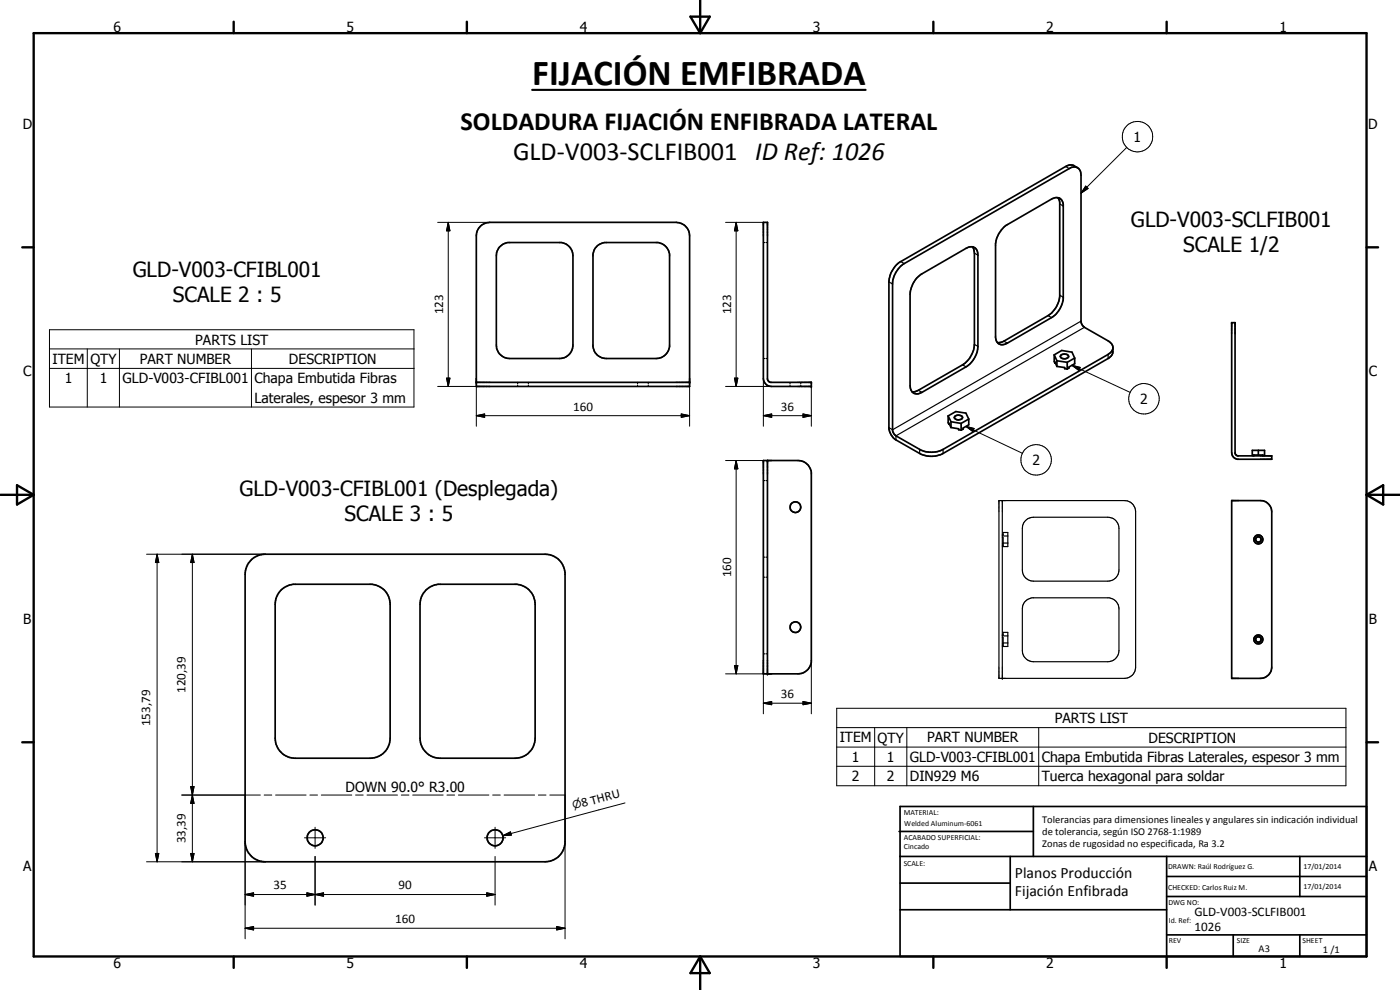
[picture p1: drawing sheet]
<svg xmlns="http://www.w3.org/2000/svg" width="420mm" height="297mm" viewBox="0 0 420 297" stroke-linecap="round" stroke-linejoin="round" font-family="sans-serif">
<g fill="none" stroke="#000" stroke-width=".51">
<path d="M317.5 59.3l.5 1.5v28.2a7.8 7.8 0 0 1-3.5 5.7l-13.2 7.7-1 .3-.9 .1M323.4 50.3a2.8 2.8 0 0 0-3.6-.3l-49.5 28.5a7.9 7.9 0 0 0-3.5 6.1v44.1a5.1 5.1 0 0 0 2.1 3.3l7.1 4.1a7.5 7.5 0 0 0 6.2 .3l50.4-28.8a2.52 2.52 0 0 0 1.4-2.1 2.72 2.72 0 0 0-.3-2.2l-1.1-1-7.2-4.1-.7-.8-.3-.8v-44a2.16 2.16 0 0 0-1-2.3 2.16 2.16 0 0 0-2.5 .3l-49.5 28.5a7.8 7.8 0 0 0-3.5 5.7v44.4l.4 1 .6 .6 7.1 4a7.7 7.7 0 0 0 7 0l49.6-28.5 .8-.7 .6-1.2M144.3 67.7l1.2-.7 1.5-.3h56a4.1 4.1 0 0 1 4 4v45.3h-64.1v-45.3l.3-1.4zM149.9 74.1l1.2-.9 1.4-.4h15.9a4 4 0 0 1 3.5 4v26.7a4 4 0 0 1-3.9 4.1h-15.1a4 4 0 0 1-3.9-4.1v-26.7l.2-1.5zM179.3 73.7l.8-.5 1.4-.4h15.9a4.1 4.1 0 0 1 3.5 3.4v27.8a4.1 4.1 0 0 1-4 3.6h-15a4 4 0 0 1-3.9-3.6v-27.8l.4-1.3zM229.1 66.7h1.2v47.1l.3 .5 .6 .4h12.3v1.3h-12a2.46 2.46 0 0 1-2.4-2.5zM291.9 74l.5 1.9v27.4a7.8 7.8 0 0 1-3.5 6.2l-13.3 7.6-1 .4-.9 .1M301.2 68.2l14.4-8.5a2.11 2.11 0 0 1 2.3-.3 2.11 2.11 0 0 1 1.2 2v28.2a7.8 7.8 0 0 1-3.5 5.7l-13.3 7.7a2.12 2.12 0 0 1-2.3 .3 2.12 2.12 0 0 1-1.2-2v-28.2a8.2 8.2 0 0 1 2.4-4.9zM275.2 83.3l1.1-.9 13.6-7.9a2.18 2.18 0 0 1 2.5-.2 2.18 2.18 0 0 1 1.1 2.3v27.3a7.8 7.8 0 0 1-3.6 6.2l-13.2 7.6a2.18 2.18 0 0 1-2.5 .2 2.18 2.18 0 0 1-1.1-2.2v-27.4a8.5 8.5 0 0 1 2.1-5zM369.6 96.8h1.1v39.2l.7 .8h10.3v1h-10.4a2.07 2.07 0 0 1-1.7-2zM142.9 114.7h64.1M316.4 106.5v2l.2 .5"/>
<path d="M316.4 106.5l2.2-1.3 3.1 .5 .8 1.7M316.4 106.5l.8 1.7M316.6 109v-.4l.6 1.3M316.7 108.8l-.1 .2M317.2 109.9l2.3 .4v.3l.8 .1M317.2 108.2v1.7M317.2 108.2l3.1 .5M318.5 106.5l.2-.1a1.39 1.39 0 0 1 2 .5 1.42 1.42 0 0 1-2.5 0zM320.3 108.7v2M322.5 107.4v1.7l-1.7 1v.3l-.5 .3M322.5 107.4l-2.2 1.3M229.1 138.2h10.4a4 4 0 0 1 4 3.5v57a4.1 4.1 0 0 1-4 3.5h-10.4z"/>
<path d="M230.3 138.2v64M284.6 124.8v2l.2 .5M284.6 124.8l2.2-1.3 3.1 .5 .8 1.7M284.6 124.8l.8 1.7M284.8 127.3v-.3l.6 1.3M284.8 127.1v.2M285.4 128.3l2.3 .4v.2l.7 .2M285.4 126.5v1.8M285.4 126.5l3 .5M286.5 125a1.43 1.43 0 0 1 2.4 .3 1.45 1.45 0 0 1-2.5 0zM288.4 127v2.1M290.7 125.7v1.8l-1.7 .9v.4l-.6 .3"/>
<path d="M290.7 125.7l-2.3 1.3M375.8 136.8v-1.7h3.7v1.7M376.2 136.8v-.3h2.8v.3M376.3 136.5v.3M377.6 135.1v1.4M369.6 150.2h8.7a3.4 3.4 0 0 1 3.4 3.3v46.7a3.4 3.4 0 0 1-3.4 3.3h-8.7zM75.3 168.1a6 6 0 0 1 4.3-1.8h84a6 6 0 0 1 6 5.4v81.5a6.1 6.1 0 0 1-6 5.4h-84a6.1 6.1 0 0 1-6-6v-80.3l.4-2.3zM84.4 177l1.4-1 2.2-.7h23.7a6 6 0 0 1 5.4 6v40.2a6 6 0 0 1-6 6h-22.5a6 6 0 0 1-6-6v-40.2a6 6 0 0 1 1.8-4.3zM127.8 177l1.4-1 2.3-.7h23.6a6 6 0 0 1 5.5 6v40.2a6.1 6.1 0 0 1-6 6h-22.5a6.1 6.1 0 0 1-6-6v-40.2l.4-2.3zM269.8 249.5h40.3M270.1 242h140v45h-140zM270.1 257h140"/>
<path d="M303.2 257v16M310.1 242v15M350.1 257v30M390.1 257v12M270.1 265h33.1M270.1 273h80M350.1 269h60M350.1 263h60M350.1 280.5h60M370.1 280.5v6.5M390.1 280.5v6.5"/>
<circle cx="238.7" cy="152.2" r="1.6"/>
<circle cx="377.6" cy="161.8" r=".82"/>
<circle cx="377.6" cy="161.9" r="1.34"/>
<circle cx="238.7" cy="188.2" r="1.59"/>
<circle cx="377.6" cy="191.9" r="1.35"/>
<circle cx="377.6" cy="191.9" r=".83"/>
<circle cx="94.6" cy="251.4" r="2.41"/>
<circle cx="148.6" cy="251.4" r="2.4"/>
</g>
<g fill="#000">
<circle cx="369.6" cy="96.8" r=".25"/>
<circle cx="370.7" cy="96.8" r=".25"/>
<circle cx="142.9" cy="114.7" r=".25"/>
<circle cx="207" cy="114.7" r=".25"/>
<circle cx="243.5" cy="114.7" r=".25"/>
<circle cx="243.5" cy="116" r=".25"/>
<circle cx="230.3" cy="138.2" r=".25"/>
<circle cx="300.8" cy="150.2" r=".18"/>
<circle cx="230.3" cy="202.2" r=".25"/>
<circle cx="300.8" cy="203.5" r=".18"/>
</g>
<g fill="none" stroke="#000" stroke-width=".35">
<path d="M319.8 50l1.1 .6M229.1 72.8h.4M229.9 72.8h.4M270.3 78.5l1.1 .6M292.4 75.9l1.1 .7M318 61.2l1.1 .6M266.8 84.6l1.1 .6M314.5 94.7l1.1 .6M318 88.6l1.1 .6M324.4 96.4l-56.5 32.5-1.1-.6M325.4 98.2l-56.5 32.6v1.2M155.4 114.7v.4"/>
<path d="M155.4 115.6v.4M158.6 114.7v.4M158.6 115.6v.4M191.3 114.7v.4M191.3 115.6v.4M194.6 114.7v.4M194.6 115.6v.4M229.1 107.6h.4M229.9 107.6h.4M237.1 114.7v.4M237.1 115.6v.4M240.3 114.7v.4"/>
<path d="M240.3 115.6v.4M275.6 117.1l1.1 .6M288.9 109.5l1 .6M292.4 103.3l1.1 .6M301.3 102.4l1 .6M332.6 106.3v1.3M276 134.8v1.3M283 134.8v1.3M229.1 144.2h.4M229.9 144.2h.4M299.8 150.2h37.7a3.3 3.3 0 0 1 3.3 3.3v46.7a3.3 3.3 0 0 1-3.3 3.3h-37.7zM300.8 150.2v53.3"/>
<path d="M307.8 156.2l.7-.6 1.7-.4h22.3a3.3 3.3 0 0 1 3.3 3.3v12.5a3.3 3.3 0 0 1-3.3 3.4h-22.3a3.4 3.4 0 0 1-3.4-3.4v-12.5l.1-.9zM229.1 173.2h.4M229.1 167.2h.4M229.9 173.2h.4M229.9 167.2h.4M300.8 161.3h.3v2.4h-.3M300.8 160.5h.3v-.7h1.4v4.2h-1.7M300.8 163.2h.3M300.8 160.8h1.7M301.1 162.9h1.4M229.1 196.2h.4M229.9 196.2h.4"/>
<path d="M300.8 190.5h.3v-.8h1.4v4.3h-1.7M300.8 191.3h.3v2.4h-.3M300.8 193.2h.3M300.8 190.8h1.7M301.1 192.9h1.4M307.5 180.6l1-.8 1.2-.4h23.2a3.4 3.4 0 0 1 2.9 3.3v12.5a3.4 3.4 0 0 1-3.3 3.3h-22.3a3.3 3.3 0 0 1-3.4-3.3v-12.5l.1-.9z"/>
</g>
<g fill="none" stroke="#000" stroke-width=".3">
<path d="M325.8 55.8l.7 .8-2.1 1.4zM338.1 44.2l-13.7 13.8M131.3 66.7h15.7M134.5 66.7l.5 2.6h-1zM134.5 66.7v49.3M217.8 66.7h11.3M220.9 66.7l.5 2.6h-1zM220.9 66.7v49.3M14.8 98.9h109.4v23.2h-109.4zM14.8 104.7h109.4M14.8 110.5h109.4M26.2 104.7v17.4"/>
<path d="M35.8 104.7v17.4M75.5 104.7v17.4M131.3 116h15.7M134 113.5h1l-.5 2.5zM142.9 113.5v14.4M207 113.5v14.4M217.8 116h13.7M220.4 113.5h1l-.5 2.5zM229.1 113.5v14.4M243.5 116v11.9M321.7 109.6l2.5 .6-.4 .9zM321.7 109.6l17.5 8.1"/>
<path d="M142.9 124.7l2.5-.5v1zM142.9 124.7h64.1M204.5 124.2l2.5 .5-2.5 .5zM217.8 138.2h13.7M220.9 138.2l.5 2.5h-1zM220.9 138.2v64M229.1 124.7l2.5-.5v1zM229.1 124.7h14.4M241 124.2l2.5 .5-2.5 .5zM289.9 127.9l2.4 .7-.4 .9zM289.9 127.9l17 8.1M44 166.3h35.6"/>
<path d="M47.1 166.3l.6 2.5h-1.1zM47.1 166.3v92.3M57.7 166.3l.5 2.5h-1zM57.7 166.3v92.3M220.4 199.7h1l-.5 2.5zM229.1 198.2v16M243.5 198.2v16M217.8 202.2h13.7M229.1 211l2.5-.5v1zM229.1 211h14.4M241 210.5l2.5 .5-2.5 .5zM251.1 212.5h152.8v23.3h-152.8z"/>
<path d="M251.1 218.3h152.8M262.5 218.3v17.5M272.1 218.3v17.5M311.7 218.3v17.5M54.6 238.5h23.5M57.2 236h1l-.5 2.5zM57.2 236h1l-1 5h1zM57.7 238.5l.5 2.5h-1zM73.6 238.5v43.2M79.3 238.5h2.3M82.7 238.5h9.2M93 238.5h2.3"/>
<path d="M96.4 238.5h9.2M106.7 238.5h2.3M110.1 238.5h9.2M120.4 238.5h2.3M123.9 238.5h9.1M134.1 238.5h2.3M137.6 238.5h9.1M147.9 238.5h2.2M151.3 238.5h9.1M161.6 238.5h2.3M165 238.5h4.6v43.2M251.1 224.2h152.8"/>
<path d="M251.1 229.9h152.8M44 258.6h35.6M46.6 256.1h1.1l-.6 2.5zM57.2 256.1h1l-.5 2.5zM91.4 251.4h6.3M94.6 248.2v6.4M94.6 257v14.6M145.4 251.4h6.4M148.6 248.2v6.4M148.6 257v14.6M150.9 250.7l2.3-1.1 .2 1zM187.6 240.9l-36.7 9.8"/>
<path d="M73.6 278.5l2.5-.5v1zM73.6 268.4l2.5-.5v1zM73.6 278.5h96M73.6 268.4h75M92.1 267.9l2.5 .5-2.5 .5zM94.6 268.4l2.5-.5v1zM146.1 267.9l2.5 .5-2.5 .5zM167.1 278l2.5 .5-2.5 .5z"/>
<circle cx="341.4" cy="41" r="4.6"/>
<circle cx="343.3" cy="119.7" r="4.6"/>
<circle cx="311" cy="138" r="4.6"/>
</g>
<g fill="none" stroke="#000" stroke-width=".71">
<path d="M10.1 9.9h400v277.1h-400zM70.1 6.5v3.4M140.1 6.5v3.4M207.2 5h5.8l-2.9 4.9zM210.1 0v9.9M280.1 6.5v3.4M350.1 6.5v3.4M6.7 74.2h3.4M410.1 74.2h3.5M.1 148.5h10M5.1 145.6l5 2.9-5 2.9zM410.1 148.5h10"/>
<path d="M410.1 148.5l5-2.9v5.8zM6.7 222.7h3.4M410.1 222.7h3.5M70.1 287v3.4M140.1 287v3.4M210.1 287v10M210.1 287l2.9 5h-5.8zM280.1 287v3.4M350.1 287v3.4"/>
</g>
<g fill="#000">
<path d="M325.8 55.8l.7 .8-2.1 1.4zM134.5 66.7l.5 2.6h-1zM220.9 66.7l.5 2.6h-1zM134 113.5h1l-.5 2.5zM220.4 113.5h1l-.5 2.5zM321.7 109.6l2.5 .6-.4 .9zM142.9 124.7l2.5-.5v1zM204.5 124.2l2.5 .5-2.5 .5zM229.1 124.7l2.5-.5v1zM241 124.2l2.5 .5-2.5 .5zM289.9 127.9l2.4 .7-.4 .9zM220.9 138.2l.5 2.5h-1z"/>
<path d="M47.1 166.3l.6 2.5h-1.1zM57.7 166.3l.5 2.5h-1zM220.4 199.7h1l-.5 2.5zM229.1 211l2.5-.5v1zM241 210.5l2.5 .5-2.5 .5zM57.2 236h1l-.5 2.5zM46.6 256.1h1.1l-.6 2.5zM57.2 256.1h1l-.5 2.5zM57.7 238.5l.5 2.5h-1zM150.9 250.7l2.3-1.1 .2 1zM73.6 278.5l2.5-.5v1zM73.6 268.4l2.5-.5v1z"/>
<path d="M92.1 267.9l2.5 .5-2.5 .5zM94.6 268.4l2.5-.5v1zM146.1 267.9l2.5 .5-2.5 .5zM167.1 278l2.5 .5-2.5 .5z"/>
</g>
<path d="M159.7 27h100.1" fill="none" stroke="#000" stroke-width=".63"/>
<text font-size="11" x="159.8" y="25.4">FIJACIÓN EMFIBRADA</text>
<g font-size="7.9">
<text x="138.2" y="39.1">SOLDADURA FIJACIÓN ENFIBRADA LATERAL</text>
<text x="154" y="48.1">GLD-V003-SCLFIB001 ID Ref: 1026</text>
</g>
<g font-size="6.3">
<text x="339.4" y="68.2">GLD-V003-SCLFIB001</text>
<text x="355.1" y="75.7">SCALE 1/2</text>
<text x="39.8" y="83.1">GLD-V003-CFIBL001</text>
<text x="51.8" y="90.6">SCALE 2 : 5</text>
<text x="71.9" y="148.7">GLD-V003-CFIBL001 (Desplegada)</text>
<text x="103.4" y="156.2">SCALE 3 : 5</text>
</g>
<g font-size="4.7">
<text x="304.6" y="263.5">Planos Producción</text>
<text x="304.6" y="268.9">Fijación Enfibrada</text>
</g>
<g font-size="4.2">
<text x="34" y="9.6">6</text>
<text x="104" y="9.6">5</text>
<text x="174" y="9.6">4</text>
<text x="244" y="9.6">3</text>
<text x="314" y="9.6">2</text>
<text x="384" y="9.6">1</text>
<text x="6.8" y="38.7">D</text>
<text x="410.6" y="38.7">D</text>
<text x="340.2" y="42.6">1</text>
<text x="58.6" y="103.4">PARTS LIST</text>
<text x="7" y="112.9">C</text>
<text x="15.7" y="109.2">ITEM</text>
<text x="27.1" y="109.2">QTY</text>
<text x="42" y="109.2">PART NUMBER</text>
<text x="86.7" y="109.2">DESCRIPTION</text>
<text x="410.8" y="112.9">C</text>
<text x="19.4" y="115">1</text>
<text x="29.9" y="115">1</text>
<text x="36.8" y="115">GLD-V003-CFIBL001</text>
<text x="76.4" y="115">Chapa Embutida Fibras</text>
<text x="76.4" y="120.8">Laterales, espesor 3 mm</text>
<text x="342.2" y="121.2">2</text>
<text x="309.8" y="139.6">2</text>
<text x="7" y="187.1">B</text>
<text x="410.8" y="187.1">B</text>
<text x="316.6" y="217">PARTS LIST</text>
<text x="252" y="222.8">ITEM</text>
<text x="263.4" y="222.8">QTY</text>
<text x="278.2" y="222.8">PART NUMBER</text>
<text x="344.7" y="222.8">DESCRIPTION</text>
<text x="255.7" y="228.6">1</text>
<text x="266.2" y="228.6">1</text>
<text x="273" y="228.6">GLD-V003-CFIBL001</text>
<text x="312.6" y="228.6">Chapa Embutida Fibras Laterales, espesor 3 mm</text>
<text x="103.7" y="237.7">DOWN 90.0° R3.00</text>
<text x="255.7" y="234.4">2</text>
<text x="266.2" y="234.4">2</text>
<text x="273" y="234.4">DIN929 M6</text>
<text x="312.6" y="234.4">Tuerca hexagonal para soldar</text>
<text x="7" y="261.4">A</text>
<text x="410.8" y="261.4">A</text>
<text x="34" y="290.4">6</text>
<text x="104" y="290.4">5</text>
<text x="174" y="290.4">4</text>
<text x="244" y="290.4">3</text>
<text x="314" y="290.4">2</text>
<text x="384" y="290.4">1</text>
</g>
<g font-size="3.9">
<text x="133" y="94.4" transform="rotate(-90 133 94.4)">123</text>
<text x="219.4" y="94.4" transform="rotate(-90 219.4 94.4)">123</text>
<text x="172" y="123.2">160</text>
<text x="234.3" y="123.2">36</text>
<text x="219.4" y="173.2" transform="rotate(-90 219.4 173.2)">160</text>
<text x="55.7" y="207.9" transform="rotate(-90 55.7 207.9)">120,39</text>
<text x="234.3" y="209.4">36</text>
<text x="45.1" y="217.9" transform="rotate(-90 45.1 217.9)">153,79</text>
<text x="174.8" y="242.1" transform="rotate(-15 174.8 242.1)">8 THRU</text>
<text x="55.7" y="253" transform="rotate(-90 55.7 253)">33,39</text>
<text x="82.1" y="266.8">35</text>
<text x="119.6" y="266.8">90</text>
<text x="358.5" y="275">GLD-V003-SCLFIB001</text>
<text x="118.6" y="277">160</text>
<text x="358.5" y="279.4">1026</text>
</g>
<text font-size="3.3" x="172.1" y="242.9" transform="rotate(-15 172.1 242.9)">n</text>
<g font-size="3.1">
<text x="312.7" y="246.8">Tolerancias para dimensiones lineales y angulares sin indicación individual</text>
<text x="312.7" y="250.4">de tolerancia, según ISO 2768-1:1989</text>
<text x="312.7" y="254">Zonas de rugosidad no especificada, Ra 3.2</text>
<text x="377.7" y="285.6">A3</text>
<text x="397" y="285.9">1 /1</text>
</g>
<g font-size="2.4">
<text x="271.2" y="244.4">MATERIAL:</text>
<text x="271.3" y="252">ACABADO SUPERFICIAL:</text>
<text x="271.4" y="247.9">Welded Aluminum-6061</text>
<text x="271.3" y="254.6">Cincado</text>
<text x="271.2" y="259.7">SCALE:</text>
<text x="350.6" y="260.8">DRAWN: Raúl Rodríguez G.</text>
<text x="391.2" y="260.6">17/01/2014</text>
<text x="350.6" y="267">CHECKED: Carlos Ruiz M.</text>
<text x="391.2" y="266.7">17/01/2014</text>
<text x="350.6" y="271.4">DWG NO:</text>
<text x="350.8" y="276.9">Id. Ref:</text>
<text x="350.8" y="282.8">REV</text>
<text x="371.2" y="282.9">SIZE</text>
<text x="390.9" y="282.9">SHEET</text>
</g>
</svg>
